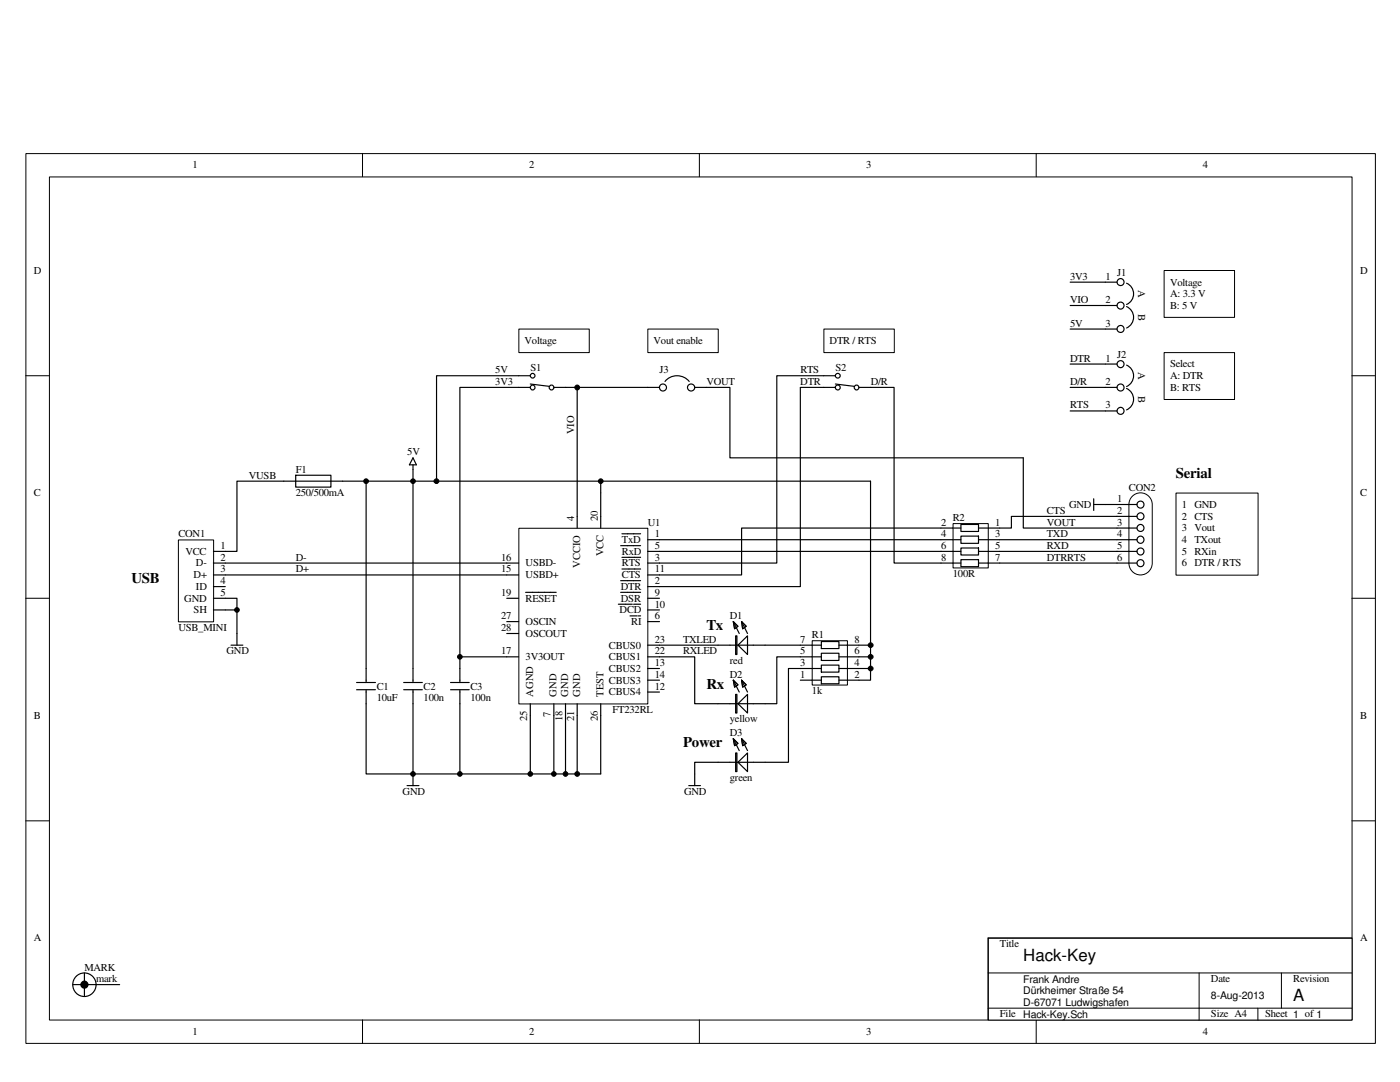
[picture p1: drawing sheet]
<svg xmlns="http://www.w3.org/2000/svg" width="279mm" height="216mm" viewBox="0 0 279 216" stroke-linecap="round" stroke-linejoin="round" font-family="sans-serif">
<g fill="none" stroke="#000" stroke-width=".2">
<path d="M5.2 30.6h269.3v177.6h-269.3zM9.9 35.3h259.9v168.2h-259.9zM72.3 30.6v4.7M139.6 30.6v4.7M206.8 30.6v4.7M5.1 75h4.7M269.8 75h4.6M5.1 119.4h4.7M269.8 119.4h4.6M5.1 163.8h4.7M269.8 163.8h4.6M72.3 203.5v4.7"/>
<path d="M139.6 203.5v4.7M206.8 203.5v4.7"/>
</g>
<path d="M197.3 187.2h72.5v16.3h-72.5z" fill="#fff"/>
<path d="M197.2 194.1h72.6M197.2 187.2h72.6v16.3h-72.6zM239.3 194.1v9.4M255.7 194.1v7.1M269.8 187.2h-72.6v16.3M197.2 201.2h72.6M251 201.2v2.3" fill="none" stroke="#000" stroke-width=".2"/>
<path d="M71.2 137.6h3.7M71.2 136.2h3.7M73.1 133.4v2.8M73.1 137.6v2.8M80.6 137.6h3.7M80.6 136.2h3.7M82.4 133.4v2.8M82.4 137.6v2.8M89.9 137.6h3.7M89.9 136.2h3.7M91.8 133.4v2.8M91.8 137.6v2.8" fill="none" stroke="#000" stroke-width=".23"/>
<path d="M147.3 128.7l1.9-1.8v3.7z" fill="#fff"/>
<path d="M147.3 128.7l1.9-1.8v3.7z" fill="none" stroke="#000" stroke-width=".23"/>
<path d="M146.8 126.9h.3v3.7h-.3z" fill-rule="evenodd" fill="#fff"/>
<path d="M143.3 128.7h9.4M146.8 126.9h.3v3.7h-.3z" fill="none" stroke="#000" stroke-width=".23"/>
<path d="M148 124l.9 1-.7 .5z" fill="#fff"/>
<path d="M148 124l.9 1-.7 .5z" fill="none" stroke="#000" stroke-width=".2"/>
<path d="M148 124l.9 1-.7 .5zM148 124l1.2 2.4" fill="none" stroke="#000" stroke-width=".23"/>
<path d="M146.3 124l1 1-.7 .5z" fill="#fff"/>
<path d="M146.3 124l1 1-.7 .5z" fill="none" stroke="#000" stroke-width=".2"/>
<path d="M146.3 124l1 1-.7 .5zM146.3 124l1.2 2.4" fill="none" stroke="#000" stroke-width=".23"/>
<path d="M147.3 140.4l1.9-1.8v3.7z" fill="#fff"/>
<path d="M147.3 140.4l1.9-1.8v3.7z" fill="none" stroke="#000" stroke-width=".23"/>
<path d="M146.8 138.6h.3v3.7h-.3z" fill-rule="evenodd" fill="#fff"/>
<path d="M146.8 138.6h.3v3.7h-.3zM143.3 140.4h9.4" fill="none" stroke="#000" stroke-width=".23"/>
<path d="M148 135.7l.9 1-.7 .4z" fill="#fff"/>
<path d="M148 135.7l.9 1-.7 .4z" fill="none" stroke="#000" stroke-width=".2"/>
<path d="M148 135.7l.9 1-.7 .4zM148 135.7l1.2 2.4" fill="none" stroke="#000" stroke-width=".23"/>
<path d="M146.3 135.7l1 1-.7 .4z" fill="#fff"/>
<path d="M146.3 135.7l1 1-.7 .4z" fill="none" stroke="#000" stroke-width=".2"/>
<path d="M146.3 135.7l1 1-.7 .4zM146.3 135.7l1.2 2.4" fill="none" stroke="#000" stroke-width=".23"/>
<path d="M103.6 105.5h25.7v35h-25.7z" fill="#fff"/>
<path d="M103.5 105.4h25.8v35.1h-25.8z" fill="none" stroke="#000" stroke-width=".2"/>
<g fill="none" stroke="#000" stroke-width=".23">
<path d="M82.4 96v37.4M119.9 98.3v7.1M101.1 112.4h2.4M101.1 114.7h2.4M101.1 119.4h2.4M104.9 118.2h6.1M115.2 103v2.4M123.9 118.2h3.9M123.9 115.9h3.9M123.9 108.9h3.9M124.1 113.5h3.7M124.1 111.2h3.7"/>
<path d="M124.1 106.5h3.7M129.2 112.4h2.4M129.2 114.7h2.4M129.2 119.4h2.4M129.2 117.1h2.4M129.2 110h2.4M129.2 107.7h2.4M101.1 124h2.4M101.1 126.4h2.4M103.5 131.1h-11.7v2.3M123.4 120.6h2.8M125.7 122.9h1.5"/>
<path d="M126.4 120.6h1.4M127.4 122.9h.4M129.2 131.1h9.4v9.3h4.7M129.2 124h2.4M129.2 128.7h14.1M129.2 133.4h2.4M129.2 135.7h2.4M129.2 138.1h2.4M129.2 121.7h2.4M82.4 140.4v14M91.8 140.4v14M105.8 140.4v14"/>
<path d="M110.5 140.4v14M112.9 140.4v14M115.2 140.4v14M119.9 140.4v2.3"/>
</g>
<path d="M234.7 98.4h16.4v16.4h-16.4z" fill="#fff"/>
<path d="M234.7 98.4h16.4v16.4h-16.4z" fill="none" stroke="#000" stroke-width=".2"/>
<path d="M35.6 107.8h7v16.3h-7z" fill="#fff"/>
<path d="M35.6 107.7h7v16.4h-7z" fill="none" stroke="#000" stroke-width=".2"/>
<path d="M42.6 110h2.4M42.6 112.4h2.4M42.6 114.7h2.4M42.6 119.4h2.4M42.6 117.1h2.4M42.6 121.7h2.4M82.4 154.4h37.5" fill="none" stroke="#000" stroke-width=".23"/>
<path d="M226.2 98.9a2.33 2.33 0 0 1 2.4-.3 2.33 2.33 0 0 1 1.4 2.1v11.7a2.33 2.33 0 0 1-2.4 2.3 2.33 2.33 0 0 1-2.3-2.3v-11.7a2.33 2.33 0 0 1 .9-1.8z" fill-rule="evenodd" fill="#fff"/>
<path d="M226.2 98.9a2.33 2.33 0 0 1 2.4-.3 2.33 2.33 0 0 1 1.4 2.1v11.7a2.33 2.33 0 0 1-2.4 2.3 2.33 2.33 0 0 1-2.3-2.3v-11.7a2.33 2.33 0 0 1 .9-1.8z" fill="none" stroke="#000" stroke-width=".2"/>
<g fill="none" stroke="#000" stroke-width=".23">
<path d="M56.6 96h-9.3v14h-2.3M68.4 96h14M73.1 96v37.4M82.4 96h37.5v2.3M82.4 91.4l.7 1.4h-1.4zM82.4 92.8v3.2M45 119.4h2.3v9.3M45 112.4h56.1M45 114.7h56.1M222.9 100.7h4M222.9 103h4M222.9 105.4h4"/>
<path d="M222.9 107.7h4M222.9 110h4M222.9 112.4h4M45 121.7h2.3M46.1 128.7h2.4M73.1 140.4v14h9.3v2.4M81.2 156.8h2.4"/>
<circle cx="227.6" cy="107.7" r=".7"/>
<circle cx="227.6" cy="100.7" r=".7"/>
<circle cx="227.6" cy="112.4" r=".7"/>
<circle cx="227.6" cy="105.4" r=".69"/>
<circle cx="227.6" cy="103" r=".69"/>
<circle cx="227.6" cy="110" r=".69"/>
</g>
<path d="M147.3 152.1l1.9-1.9v3.8z" fill="#fff"/>
<path d="M147.3 152.1l1.9-1.9v3.8z" fill="none" stroke="#000" stroke-width=".23"/>
<path d="M146.8 150.2h.3v3.8h-.3z" fill-rule="evenodd" fill="#fff"/>
<path d="M143.3 152.1h9.4M146.8 150.2h.3v3.8h-.3z" fill="none" stroke="#000" stroke-width=".23"/>
<path d="M148 147.4l.9 .9-.7 .5z" fill="#fff"/>
<path d="M148 147.4l.9 .9-.7 .5z" fill="none" stroke="#000" stroke-width=".2"/>
<path d="M148 147.4l.9 .9-.7 .5zM148 147.4l1.2 2.4" fill="none" stroke="#000" stroke-width=".23"/>
<path d="M146.3 147.4l1 .9-.7 .5z" fill="#fff"/>
<path d="M146.3 147.4l1 .9-.7 .5z" fill="none" stroke="#000" stroke-width=".2"/>
<g fill="none" stroke="#000" stroke-width=".23">
<path d="M218.3 99.5v2.4M131.6 107.7h58.6M187.8 105.4h2.4M187.8 110h2.4M197.2 107.7h25.7M197.2 105.4h2.3M197.2 110h2.3M218.3 100.7h4.6M119.9 142.7v11.7M137.5 156.8h2.3M138.6 154.4v2.4M146.3 147.4l1 .9-.7 .5z"/>
<path d="M146.3 147.4l1.2 2.4"/>
</g>
<path d="M190.2 104.5h7v8.8h-7z" fill="#fff"/>
<g fill="none" stroke="#000" stroke-width=".2">
<path d="M190.2 104.5h7v8.8h-7z"/>
<circle cx="73.1" cy="96" r=".47"/>
<circle cx="82.4" cy="96" r=".46"/>
<circle cx="47.3" cy="121.7" r=".46"/>
<circle cx="82.4" cy="154.4" r=".46"/>
<circle cx="91.8" cy="154.4" r=".46"/>
<circle cx="105.8" cy="154.4" r=".46"/>
<circle cx="110.5" cy="154.4" r=".46"/>
<circle cx="112.9" cy="154.4" r=".46"/>
<circle cx="115.2" cy="154.4" r=".46"/>
</g>
<g fill="none" stroke="#000" stroke-width=".23">
<path d="M56.6 96h11.8M59 94.8h7v2.4h-7zM131.6 110h56.2M187.8 105.4h-39.8v9.3h-16.4M187.8 112.4h4M190.2 105.4h1.6M190.2 107.7h1.6M190.2 110h1.6M191.8 104.6h3.5v1.4h-3.5zM191.8 107h3.5v1.4h-3.5zM191.8 109.3h3.5v1.4h-3.5zM191.8 111.7h3.5v1.4h-3.5z"/>
<path d="M195.3 105.4h1.9M195.3 107.7h1.9M195.3 110h1.9M195.3 112.4h27.6M199.5 110h23.4M222.9 103h-21.1v2.4h-2.3M159.7 135.7h2.4M159.7 133.4h2.4M159.7 131.1h2.4M169.1 135.7h2.3M169.1 133.4h2.3M169.1 131.1h2.3"/>
<path d="M143.3 152.1h-4.7v2.3"/>
</g>
<g fill="#000">
<circle cx="73.1" cy="96" r=".47"/>
<circle cx="82.4" cy="96" r=".46"/>
<circle cx="47.3" cy="121.7" r=".46"/>
<circle cx="82.4" cy="154.4" r=".46"/>
<circle cx="91.8" cy="154.4" r=".46"/>
<circle cx="105.8" cy="154.4" r=".46"/>
<circle cx="110.5" cy="154.4" r=".46"/>
<circle cx="112.9" cy="154.4" r=".46"/>
<circle cx="115.2" cy="154.4" r=".46"/>
</g>
<path d="M162.1 127.9h7v8.8h-7z" fill="#fff"/>
<path d="M162.1 127.8h7v8.9h-7z" fill="none" stroke="#000" stroke-width=".2"/>
<path d="M159.7 128.7h4.2M162.1 135.7h1.8M162.1 133.4h1.8M162.1 131.1h1.8M163.9 135h3.5v1.4h-3.5zM163.9 132.7h3.5v1.4h-3.5zM163.9 130.3h3.5v1.5h-3.5zM163.9 128h3.5v1.4h-3.5zM167.4 135.7h1.7M167.4 133.4h1.7M167.4 131.1h1.7M167.4 128.7h4" fill="none" stroke="#000" stroke-width=".23"/>
<path d="M232.4 54h14v9.3h-14z" fill="#fff"/>
<path d="M232.3 54h14.1v9.3h-14.1z" fill="none" stroke="#000" stroke-width=".2"/>
<path d="M232.4 70.4h14v9.3h-14z" fill="#fff"/>
<path d="M232.3 70.4h14.1v9.3h-14.1z" fill="none" stroke="#000" stroke-width=".2"/>
<path d="M129.3 65.7h14v4.7h-14z" fill="#fff"/>
<g fill="none" stroke="#000" stroke-width=".2">
<path d="M129.3 65.7h14v4.7h-14z"/>
<circle cx="115.2" cy="77.3" r=".48"/>
<circle cx="87.1" cy="96" r=".48"/>
<circle cx="119.9" cy="96" r=".46"/>
<circle cx="91.8" cy="131.1" r=".46"/>
<circle cx="173.8" cy="131.1" r=".48"/>
<circle cx="173.8" cy="133.4" r=".48"/>
<circle cx="173.8" cy="128.7" r=".48"/>
</g>
<g fill="none" stroke="#000" stroke-width=".23">
<path d="M213.6 56.3h9.3M224.8 56.5a2.3 2.3 0 0 1 1.4 2.1 2.3 2.3 0 0 1-1.4 2.1M105.8 77.3h-14v53.8M105.8 75h-18.7v21M105.8 76.6l3.8 .5M110.5 77.3h21.1M115.2 77.3v25.7M132.7 76.1a3.1 3.1 0 0 1 4.8 0M138.6 77.3h7.1v14.1h58.5v14h18.7M166.7 77.3h-7v39.8h-28.1M166.7 75h-11.7v37.4h-23.4M166.7 76.6l3.8 .5"/>
<path d="M171.4 77.3h7v35.1h9.4M213.6 77.3h9.3M213.6 72.6h9.3M213.6 61h9.3M213.6 65.7h9.3M224.8 72.9a2.33 2.33 0 0 1 1.4 2.1 2.33 2.33 0 0 1-1.4 2.1M224.8 77.5a2.33 2.33 0 0 1 1.4 2.2 2.33 2.33 0 0 1-1.4 2.1M224.8 61.2a2.33 2.33 0 0 1 1.4 2.1 2.33 2.33 0 0 1-1.4 2.1M119.9 96h53.8v39.7h-2.3M213.6 82h9.3M152.7 128.7h7M159.7 131.1h-4.7v9.3h-2.3"/>
<path d="M159.7 133.4h-2.3v18.7h-4.7M171.4 133.4h2.3M171.4 131.1h2.3M171.4 128.7h2.3M14.5 196.5h9.4M16.8 194.1v4.7"/>
<circle cx="223.6" cy="56.3" r=".69"/>
<circle cx="106.3" cy="77.3" r=".48"/>
<circle cx="106.3" cy="75" r=".46"/>
<circle cx="110.1" cy="77.3" r=".48"/>
<circle cx="132.3" cy="77.3" r=".7"/>
<circle cx="137.9" cy="77.3" r=".71"/>
<circle cx="167.2" cy="77.3" r=".49"/>
<circle cx="167.2" cy="75" r=".48"/>
<circle cx="170.9" cy="77.3" r=".48"/>
<circle cx="223.6" cy="65.6" r=".7"/>
<circle cx="223.6" cy="77.3" r=".69"/>
<circle cx="223.6" cy="72.7" r=".69"/>
<circle cx="223.6" cy="61" r=".69"/>
<circle cx="223.6" cy="82" r=".69"/>
<circle cx="16.8" cy="196.5" r="2.34"/>
</g>
<g fill="#000">
<circle cx="115.2" cy="77.3" r=".48"/>
<circle cx="87.1" cy="96" r=".48"/>
<circle cx="119.9" cy="96" r=".46"/>
<circle cx="91.8" cy="131.1" r=".46"/>
<circle cx="173.8" cy="131.1" r=".48"/>
<circle cx="173.8" cy="133.4" r=".48"/>
<circle cx="173.8" cy="128.7" r=".48"/>
</g>
<circle cx="16.8" cy="196.5" r=".47" fill="none" stroke="#000" stroke-width=".7"/>
<path d="M103.6 65.7h14v4.7h-14z" fill="#fff"/>
<path d="M103.5 65.7h14.1v4.7h-14.1z" fill="none" stroke="#000" stroke-width=".2"/>
<path d="M164.5 65.7h14v4.7h-14z" fill="#fff"/>
<path d="M164.4 65.7h14.1v4.7h-14.1z" fill="none" stroke="#000" stroke-width=".2"/>
<g font-size="3.3">
<text x="204.2" y="191.8">Hack-Key</text>
<text x="258.1" y="199.7">A</text>
</g>
<g font-size="3">
<text x="234.7" y="95.4">Serial</text>
<text x="26.2" y="116.4">USB</text>
<text x="141" y="125.8">Tx</text>
<text x="141" y="137.5">Rx</text>
<text x="136.3" y="149.1">Power</text>
</g>
<g font-size="2.1">
<text x="38.4" y="33.6">1</text>
<text x="105.6" y="33.6">2</text>
<text x="172.8" y="33.6">3</text>
<text x="240.1" y="33.6">4</text>
<text x="6.8" y="54.6">D</text>
<text x="213.6" y="55.8">3V3</text>
<text x="220.6" y="55.8">1</text>
<text x="223" y="55.1">J1</text>
<text x="227.1" y="58" transform="rotate(90 227.1 58)">A</text>
<text x="233.5" y="57">Voltage</text>
<text x="233.5" y="59.3">A: 3.3 V</text>
<text x="271.4" y="54.6">D</text>
<text x="213.6" y="60.5">VIO</text>
<text x="213.6" y="65.2">5V</text>
<text x="220.6" y="60.5">2</text>
<text x="220.6" y="65.2">3</text>
<text x="227.1" y="62.6" transform="rotate(90 227.1 62.6)">B</text>
<text x="233.5" y="61.6">B: 5 V</text>
<text x="104.7" y="68.7">Voltage</text>
<text x="130.4" y="68.7">Vout enable</text>
<text x="165.6" y="68.7">DTR / RTS</text>
<text x="223" y="71.5">J2</text>
<text x="98.8" y="74.5">5V</text>
<text x="98.8" y="76.8">3V3</text>
<text x="105.9" y="74">S1</text>
<text x="131.6" y="74.5">J3</text>
<text x="141" y="76.8">VOUT</text>
<text x="159.7" y="76.8">DTR</text>
<text x="159.7" y="74.5">RTS</text>
<text x="166.8" y="74">S2</text>
<text x="173.8" y="76.8">D/R</text>
<text x="213.6" y="76.8">D/R</text>
<text x="213.6" y="72.1">DTR</text>
<text x="220.6" y="72.1">1</text>
<text x="220.6" y="76.8">2</text>
<text x="227.1" y="74.3" transform="rotate(90 227.1 74.3)">A</text>
<text x="233.5" y="73.3">Select</text>
<text x="233.5" y="75.6">A: DTR</text>
<text x="233.5" y="78">B: RTS</text>
<text x="213.6" y="81.5">RTS</text>
<text x="220.6" y="81.5">3</text>
<text x="227.1" y="79" transform="rotate(90 227.1 79)">B</text>
<text x="114.6" y="86.7" transform="rotate(-90 114.6 86.7)">VIO</text>
<text x="49.7" y="95.5">VUSB</text>
<text x="59" y="94.4">F1</text>
<text x="81.3" y="90.8">5V</text>
<text x="6.8" y="99">C</text>
<text x="59" y="99">250/500mA</text>
<text x="213.4" y="101.3">GND</text>
<text x="223" y="100.2">1</text>
<text x="225.3" y="97.9">CON2</text>
<text x="235.8" y="101.3">1</text>
<text x="238.4" y="101.3">GND</text>
<text x="271.4" y="99">C</text>
<text x="35.6" y="107.2">CON1</text>
<text x="114.6" y="104" transform="rotate(-90 114.6 104)">4</text>
<text x="119.3" y="104" transform="rotate(-90 119.3 104)">20</text>
<text x="129.3" y="104.9">U1</text>
<text x="130.7" y="107.2">1</text>
<text x="187.8" y="104.9">2</text>
<text x="187.8" y="107.2">4</text>
<text x="190.2" y="103.9">R2</text>
<text x="198.6" y="104.9">1</text>
<text x="198.6" y="107.2">3</text>
<text x="208.9" y="107.2">TXD</text>
<text x="208.9" y="102.5">CTS</text>
<text x="208.9" y="104.9">VOUT</text>
<text x="223" y="102.5">2</text>
<text x="223" y="104.9">3</text>
<text x="223" y="107.2">4</text>
<text x="235.8" y="103.7">2</text>
<text x="235.8" y="106">3</text>
<text x="238.4" y="103.7">CTS</text>
<text x="238.4" y="106">Vout</text>
<text x="37" y="110.7">VCC</text>
<text x="39.1" y="113">D-</text>
<text x="44" y="111.9">2</text>
<text x="44" y="109.6">1</text>
<text x="59" y="111.9">D-</text>
<text x="100" y="111.9">16</text>
<text x="104.9" y="113">USBD-</text>
<text x="115.8" y="113.3" transform="rotate(-90 115.8 113.3)">VCCIO</text>
<text x="120.4" y="111" transform="rotate(-90 120.4 111)">VCC</text>
<text x="124.1" y="113">RTS</text>
<text x="124.1" y="110.7">RxD</text>
<text x="124.1" y="108.4">TxD</text>
<text x="130.7" y="111.9">3</text>
<text x="130.7" y="109.6">5</text>
<text x="187.8" y="109.6">6</text>
<text x="187.8" y="111.9">8</text>
<text x="198.6" y="109.6">5</text>
<text x="198.6" y="111.9">7</text>
<text x="208.9" y="109.6">RXD</text>
<text x="208.9" y="111.9">DTRRTS</text>
<text x="223" y="109.6">5</text>
<text x="223" y="111.9">6</text>
<text x="235.8" y="108.4">4</text>
<text x="235.8" y="110.7">5</text>
<text x="235.8" y="113">6</text>
<text x="238.4" y="108.4">TXout</text>
<text x="238.4" y="110.7">RXin</text>
<text x="238.4" y="113">DTR / RTS</text>
<text x="38.7" y="115.4">D+</text>
<text x="39.1" y="117.7">ID</text>
<text x="44" y="114.2">3</text>
<text x="44" y="116.5">4</text>
<text x="44" y="118.9">5</text>
<text x="59" y="114.2">D+</text>
<text x="100" y="114.2">15</text>
<text x="100" y="118.9">19</text>
<text x="104.9" y="115.4">USBD+</text>
<text x="123.9" y="117.7">DTR</text>
<text x="124.1" y="115.4">CTS</text>
<text x="130.7" y="114.2">11</text>
<text x="130.7" y="118.9">9</text>
<text x="130.7" y="116.5">2</text>
<text x="190.2" y="115.1">100R</text>
<text x="35.6" y="125.9">USB_MINI</text>
<text x="36.8" y="120.1">GND</text>
<text x="38.7" y="122.4">SH</text>
<text x="100" y="123.6">27</text>
<text x="100" y="125.9">28</text>
<text x="104.9" y="120.1">RESET</text>
<text x="104.9" y="124.7">OSCIN</text>
<text x="123.7" y="122.4">DCD</text>
<text x="123.9" y="120.1">DSR</text>
<text x="126" y="124.7">RI</text>
<text x="130.7" y="123.6">6</text>
<text x="130.7" y="121.2">10</text>
<text x="145.7" y="123.6">D1</text>
<text x="45.2" y="130.6">GND</text>
<text x="100" y="130.6">17</text>
<text x="104.9" y="127">OSCOUT</text>
<text x="104.9" y="131.7">3V3OUT</text>
<text x="121.5" y="129.4">CBUS0</text>
<text x="121.5" y="131.7">CBUS1</text>
<text x="130.7" y="128.2">23</text>
<text x="130.7" y="130.6">22</text>
<text x="136.3" y="128.2">TXLED</text>
<text x="136.3" y="130.6">RXLED</text>
<text x="159.7" y="130.6">5</text>
<text x="159.7" y="128.2">7</text>
<text x="162.1" y="127.3">R1</text>
<text x="170.5" y="130.6">6</text>
<text x="170.5" y="128.2">8</text>
<text x="75.2" y="137.6">C1</text>
<text x="84.5" y="137.6">C2</text>
<text x="93.9" y="137.6">C3</text>
<text x="121.5" y="134.1">CBUS2</text>
<text x="121.5" y="136.4">CBUS3</text>
<text x="130.7" y="132.9">13</text>
<text x="130.7" y="135.3">14</text>
<text x="130.7" y="137.6">12</text>
<text x="145.7" y="132.4">red</text>
<text x="145.7" y="135.3">D2</text>
<text x="159.7" y="135.3">1</text>
<text x="159.7" y="132.9">3</text>
<text x="170.5" y="135.3">2</text>
<text x="170.5" y="132.9">4</text>
<text x="6.8" y="143.4">B</text>
<text x="75.2" y="139.9">10uF</text>
<text x="84.5" y="139.9">100n</text>
<text x="93.9" y="139.9">100n</text>
<text x="105.2" y="143.9" transform="rotate(-90 105.2 143.9)">25</text>
<text x="106.4" y="139" transform="rotate(-90 106.4 139)">AGND</text>
<text x="109.9" y="143" transform="rotate(-90 109.9 143)">7</text>
<text x="111.1" y="139" transform="rotate(-90 111.1 139)">GND</text>
<text x="112.3" y="143.9" transform="rotate(-90 112.3 143.9)">18</text>
<text x="113.4" y="139" transform="rotate(-90 113.4 139)">GND</text>
<text x="114.6" y="143.9" transform="rotate(-90 114.6 143.9)">21</text>
<text x="115.8" y="139" transform="rotate(-90 115.8 139)">GND</text>
<text x="119.3" y="143.9" transform="rotate(-90 119.3 143.9)">26</text>
<text x="120.4" y="139" transform="rotate(-90 120.4 139)">TEST</text>
<text x="121.5" y="138.7">CBUS4</text>
<text x="122.3" y="142.2">FT232RL</text>
<text x="162.1" y="138.5">1k</text>
<text x="271.4" y="143.4">B</text>
<text x="145.7" y="144.1">yellow</text>
<text x="145.7" y="146.9">D3</text>
<text x="145.7" y="155.8">green</text>
<text x="80.3" y="158.6">GND</text>
<text x="136.5" y="158.6">GND</text>
<text x="6.8" y="187.8">A</text>
<text x="199.6" y="189">Title</text>
<text x="271.4" y="187.8">A</text>
<text x="16.8" y="193.7">MARK</text>
<text x="19.2" y="196">mark</text>
<text x="204.2" y="196.1">Frank Andre</text>
<text x="241.7" y="196">Date</text>
<text x="258.1" y="196">Revision</text>
<text x="199.6" y="203">File</text>
<text x="204.2" y="198.4">Dürkheimer Straße 54</text>
<text x="204.2" y="200.7">D-67071 Ludwigshafen</text>
<text x="204.2" y="203.1">Hack-Key.Sch</text>
<text x="241.7" y="199.3">8-Aug-2013</text>
<text x="241.7" y="203">Size A4</text>
<text x="252.5" y="203">Sheet 1 of 1</text>
<text x="38.4" y="206.5">1</text>
<text x="105.6" y="206.5">2</text>
<text x="172.8" y="206.5">3</text>
<text x="240.1" y="206.5">4</text>
</g>
</svg>
